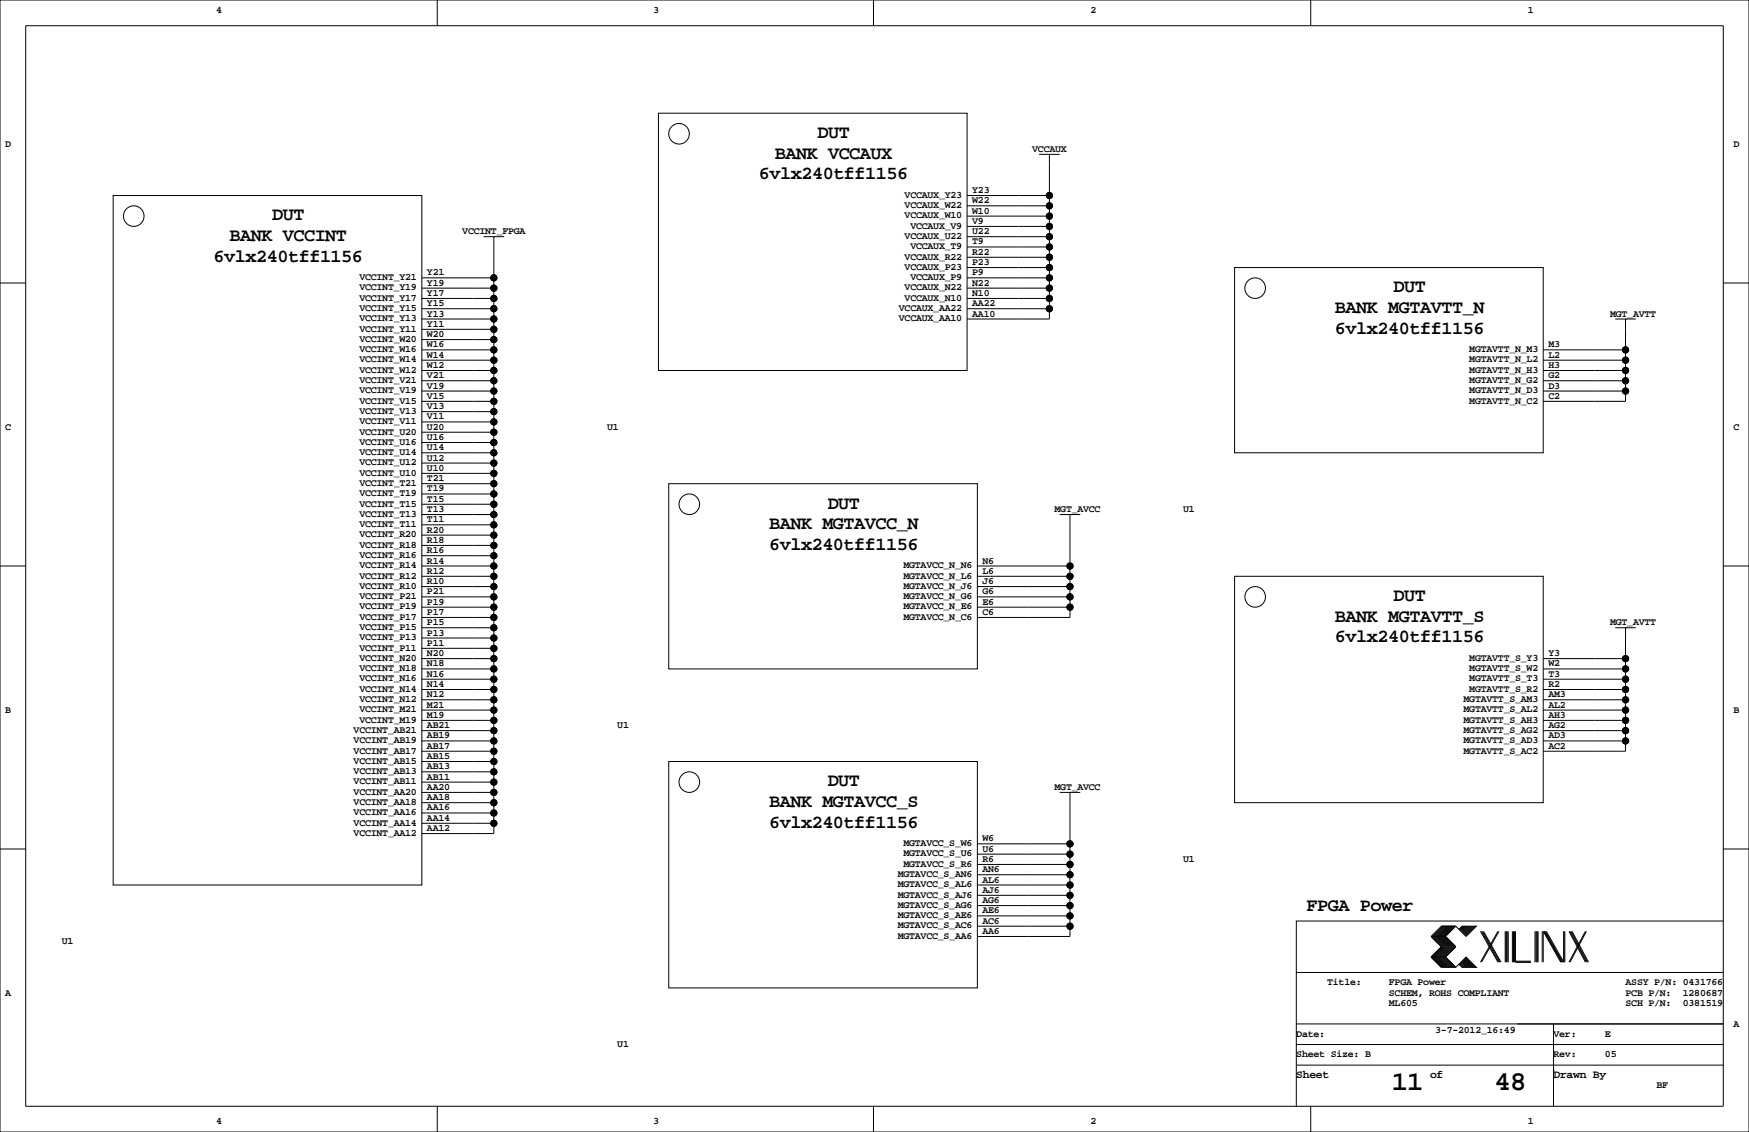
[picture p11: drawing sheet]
<svg xmlns="http://www.w3.org/2000/svg" width="432mm" height="279mm" viewBox="0 0 432 279" stroke-linecap="round" stroke-linejoin="round" font-family="sans-serif">
<g fill="none" stroke="#000" stroke-width=".25">
<path d="M0 0h431.8v279.4h-431.8zM6.3 6.4h419.1v266.6h-419.1zM107.9 0v6.4M215.6 0v6.4M323.6 0v6.4M162.6 27.9h76.2v63.5h-76.2zM256.5 38.1h5.1M259.1 38.1h.1M259.1 38.1v40.6h-20.3M27.9 48.3h76.2v170.1h-76.2zM119.4 58.4h5.1M121.9 58.4h.1"/>
<path d="M121.9 58.4v147.3h-17.8M238.8 58.4h20.3M238.8 55.9h20.3M238.8 48.3h20.3M238.8 50.8h20.3M238.8 53.3h20.3M0 69.8h6.3M104.1 68.6h17.8M104.1 71.1h17.8M104.1 73.7h17.8M104.1 78.7h17.8M104.1 76.2h17.8"/>
<path d="M238.8 61h20.3M238.8 63.5h20.3M238.8 68.6h20.3M238.8 66h20.3M238.8 71.1h20.3M238.8 73.7h20.3M238.8 76.2h20.3M304.8 66h76.2v45.8h-76.2zM398.8 78.7h5.1M401.3 78.7h.1M401.3 78.7v20.4h-20.3M425.4 69.8h6.4"/>
<path d="M104.1 86.4h17.8M104.1 88.9h17.8M104.1 91.4h17.8M104.1 94h17.8M104.1 96.5h17.8M104.1 99.1h17.8M104.1 81.3h17.8M104.1 83.8h17.8M381 86.4h20.3M381 88.9h20.3M381 91.4h20.3M381 94h20.3"/>
<path d="M381 96.5h20.3M104.1 119.4h17.8M104.1 116.8h17.8M104.1 101.6h17.8M104.1 104.1h17.8M104.1 106.7h17.8M104.1 111.8h17.8M104.1 114.3h17.8M104.1 109.2h17.8M165.1 119.4h76.2v45.7h-76.2zM0 139.7h6.3M104.1 139.7h17.8"/>
<path d="M104.1 127h17.8M104.1 121.9h17.8M104.1 124.5h17.8M104.1 129.5h17.8M104.1 134.6h17.8M104.1 137.2h17.8M104.1 132.1h17.8M241.3 139.7h22.9M261.6 127h5.1M264.2 127h.1M264.2 127v25.4h-22.9M425.4 139.7h6.4"/>
<path d="M104.1 154.9h17.8M104.1 152.4h17.8M104.1 149.9h17.8M104.1 147.3h17.8M104.1 144.8h17.8M104.1 142.2h17.8M104.1 157.5h17.8M241.3 149.9h22.9M241.3 147.3h22.9M241.3 144.8h22.9M241.3 142.2h22.9M304.8 142.2h76.2v55.9h-76.2z"/>
<path d="M398.8 154.9h5.1M401.3 154.9h.1M401.3 154.9v30.5h-20.3M104.1 177.8h17.8M104.1 175.3h17.8M104.1 172.7h17.8M104.1 170.2h17.8M104.1 167.6h17.8M104.1 165.1h17.8M104.1 162.6h17.8M104.1 160h17.8M381 177.8h20.3"/>
<path d="M381 175.3h20.3M381 172.7h20.3M381 170.2h20.3M381 167.6h20.3M381 165.1h20.3M381 162.6h20.3M104.1 185.4h17.8M104.1 182.9h17.8M104.1 180.3h17.8M104.1 195.6h17.8M104.1 198.1h17.8M104.1 193h17.8"/>
<path d="M104.1 188h17.8M104.1 190.5h17.8M165.1 188h76.2v55.8h-76.2zM261.6 195.6h5.1M264.2 195.6h.1M264.2 195.6v35.5h-22.9M381 182.9h20.3M381 180.3h20.3M0 209.5h6.3M104.1 203.2h17.8M104.1 200.7h17.8M241.3 218.4h22.9"/>
<path d="M241.3 215.9h22.9M241.3 213.4h22.9M241.3 210.8h22.9M241.3 208.3h22.9M425.4 209.5h6.4M241.3 228.6h22.9M241.3 226.1h22.9M241.3 223.5h22.9M241.3 221h22.9M353.3 231.1h3.6M353.3 236.2l2.6 2.6h3.5M353.3 231.1l2.6 2.6-2.6 2.5"/>
<path d="M353.3 236.2h3.6M356.1 228.6l-2.5 2.5 2.5 2.6-2.5 2.5 2.5 2.6M356.4 228.6l-2.6 2.5 2.6 2.6-2.6 2.5 2.6 2.6M356.6 228.6l-2.5 2.5 2.5 2.6-2.5 2.5 2.5 2.6M356.9 228.6l-2.6 2.5 2.6 2.6-2.6 2.5 2.6 2.6M356.9 231.1l2.5 2.6-2.5 2.5M356.9 236.2l2.5 2.6M357.1 228.6l-2.5 2.5 2.5 2.6-2.5 2.5 2.5 2.6M357.4 228.6l-2.6 2.5 2.6 2.6-2.6 2.5 2.6 2.6M357.6 228.6l-2.5 2.5 2.5 2.6-2.5 2.5 2.5 2.6M357.9 228.6l-2.6 2.5 2.6 2.6-2.6 2.5 2.6 2.6M358.1 228.6l-2.5 2.5 2.5 2.6-2.5 2.5 2.5 2.6"/>
<path d="M358.4 228.6l-2.5 2.5 2.5 2.6-2.5 2.5 2.5 2.6M358.6 228.6l-2.5 2.5 2.5 2.6-2.5 2.5 2.5 2.6M358.9 228.6l-2.5 2.5 2.5 2.6-2.5 2.5 2.5 2.6M359.2 228.6l-2.6 2.5 2.6 2.6-2.6 2.5 2.6 2.6M359.4 228.6l2.5 2.5 2.6-2.5h-3.6l-.7 .8M359.4 228.6h-3.5l-2.6 2.5M359.4 228.6l-2.5 2.5M360.2 238l.7 .8h3.6l-2.6-2.6-2.5 2.6M360.4 237.7l1 1.1M360.4 238l.8 .8M360.7 237.5l1.2 1.3M360.7 237.7l1 1.1"/>
<path d="M360.9 237.2l1.6 1.6M360.9 237.5l1.3 1.3M361.2 237l1.8 1.8M361.2 237.2l1.5 1.6M361.2 228.6l-.8 .8M361.4 236.7l2.1 2.1M361.4 237l1.8 1.8M361.4 228.6l-1 1M361.7 236.5l2.3 2.3M361.7 236.7l2 2.1M361.7 228.6l-1 1M361.9 236.5l2.3 2.3"/>
<path d="M361.9 228.6l-1.2 1.3M362.2 228.6l-1.3 1.3M362.5 228.6l-1.6 1.5M362.7 228.6l-1.5 1.5M363 228.6l-1.8 1.8M363.2 228.6l-1.8 1.8M363.5 228.6l-2.1 2M363.7 228.6l-2 2M364 228.6l-2.3 2.3M364.2 228.6l-2.3 2.3M365.5 229.9l4.3 7.6M365.8 229.9l4.3 7.6"/>
<path d="M366 229.9l4.3 7.6M366.3 229.9l4.3 7.6M369.8 229.9l-4.3 7.6M370.1 229.9l-4.3 7.6M371.6 229.9v7.6M371.9 229.9v7.6M372.1 229.9v7.6M372.4 229.9v7.6M373.4 229.9v7.6M373.6 229.9v7.6M373.9 229.9v7.6M374.1 229.9v7.6h3.9"/>
<path d="M374.1 237.2h3.9M379 229.9v7.6M379.2 229.9v7.6M379.5 229.9v7.6M379.7 229.9v7.6M380.7 229.9v7.6M381 237.5v-7.6l4.3 7.6M381.3 229.9l4.3 7.6M381.5 229.9l4.3 7.6M381.8 229.9l4.3 7.6v-7.6M386.3 229.9v7.6M387.3 229.9l4.1 7.6"/>
<path d="M387.6 229.9l4.1 7.6M387.9 229.9l4 7.6M388.1 229.9l4.1 7.6M391.4 229.9l-4.1 7.6M391.7 229.9l-4.1 7.6M425.4 227.3h-105.4v35.6M320 257.8h105.4M320 252.7h105.4M320 240h105.4M383.5 252.7v20.3M107.9 273v6.4M215.6 273v6.4"/>
<path d="M320 262.9v10.1M320 262.9h105.4M323.6 273v6.4M383.5 264.2h.1"/>
<circle cx="167.6" cy="33" r="2.54"/>
<circle cx="33" cy="53.3" r="2.54"/>
<circle cx="259.1" cy="53.3" r=".76"/>
<circle cx="259.1" cy="48.3" r=".76"/>
<circle cx="259.1" cy="55.9" r=".76"/>
<circle cx="259.1" cy="58.4" r=".76"/>
<circle cx="259.1" cy="50.8" r=".76"/>
<circle cx="121.9" cy="78.7" r=".76"/>
<circle cx="121.9" cy="73.7" r=".76"/>
<circle cx="121.9" cy="68.6" r=".76"/>
<circle cx="121.9" cy="71.1" r=".76"/>
<circle cx="121.9" cy="76.2" r=".76"/>
<circle cx="259.1" cy="66" r=".76"/>
<circle cx="259.1" cy="73.7" r=".76"/>
<circle cx="259.1" cy="61" r=".76"/>
<circle cx="259.1" cy="68.6" r=".76"/>
<circle cx="259.1" cy="71.1" r=".76"/>
<circle cx="259.1" cy="63.5" r=".76"/>
<circle cx="259.1" cy="76.2" r=".76"/>
<circle cx="309.9" cy="71.1" r="2.54"/>
<circle cx="121.9" cy="91.4" r=".76"/>
<circle cx="121.9" cy="86.4" r=".76"/>
<circle cx="121.9" cy="81.3" r=".76"/>
<circle cx="121.9" cy="94" r=".76"/>
<circle cx="121.9" cy="96.5" r=".76"/>
<circle cx="121.9" cy="83.8" r=".76"/>
<circle cx="121.9" cy="99.1" r=".76"/>
<circle cx="121.9" cy="88.9" r=".76"/>
<circle cx="401.3" cy="91.4" r=".76"/>
<circle cx="401.3" cy="86.4" r=".76"/>
<circle cx="401.3" cy="94" r=".76"/>
<circle cx="401.3" cy="96.5" r=".76"/>
<circle cx="401.3" cy="88.9" r=".76"/>
<circle cx="121.9" cy="119.4" r=".76"/>
<circle cx="121.9" cy="106.7" r=".76"/>
<circle cx="121.9" cy="109.2" r=".76"/>
<circle cx="121.9" cy="101.6" r=".76"/>
<circle cx="121.9" cy="114.3" r=".76"/>
<circle cx="121.9" cy="116.8" r=".76"/>
<circle cx="121.9" cy="104.1" r=".76"/>
<circle cx="121.9" cy="111.8" r=".76"/>
<circle cx="121.9" cy="132.1" r=".76"/>
<circle cx="121.9" cy="121.9" r=".76"/>
<circle cx="121.9" cy="134.6" r=".76"/>
<circle cx="121.9" cy="139.7" r=".76"/>
<circle cx="121.9" cy="127" r=".76"/>
<circle cx="121.9" cy="129.5" r=".76"/>
<circle cx="121.9" cy="137.2" r=".76"/>
<circle cx="121.9" cy="124.5" r=".76"/>
<circle cx="170.2" cy="124.5" r="2.54"/>
<circle cx="264.2" cy="139.7" r=".76"/>
<circle cx="121.9" cy="144.8" r=".76"/>
<circle cx="121.9" cy="157.5" r=".76"/>
<circle cx="121.9" cy="147.3" r=".76"/>
<circle cx="121.9" cy="152.4" r=".76"/>
<circle cx="121.9" cy="142.2" r=".76"/>
<circle cx="121.9" cy="154.9" r=".76"/>
<circle cx="121.9" cy="149.9" r=".76"/>
<circle cx="264.2" cy="144.8" r=".76"/>
<circle cx="264.2" cy="147.3" r=".76"/>
<circle cx="264.2" cy="142.2" r=".76"/>
<circle cx="264.2" cy="149.9" r=".76"/>
<circle cx="309.9" cy="147.3" r="2.54"/>
<circle cx="121.9" cy="170.2" r=".76"/>
<circle cx="121.9" cy="172.7" r=".76"/>
<circle cx="121.9" cy="160" r=".76"/>
<circle cx="121.9" cy="177.8" r=".76"/>
<circle cx="121.9" cy="165.1" r=".76"/>
<circle cx="121.9" cy="167.6" r=".76"/>
<circle cx="121.9" cy="175.3" r=".76"/>
<circle cx="121.9" cy="162.6" r=".76"/>
<circle cx="401.3" cy="170.2" r=".76"/>
<circle cx="401.3" cy="172.7" r=".76"/>
<circle cx="401.3" cy="165.1" r=".76"/>
<circle cx="401.3" cy="177.8" r=".76"/>
<circle cx="401.3" cy="167.6" r=".76"/>
<circle cx="401.3" cy="175.3" r=".76"/>
<circle cx="401.3" cy="162.6" r=".76"/>
<circle cx="121.9" cy="182.9" r=".76"/>
<circle cx="121.9" cy="190.5" r=".76"/>
<circle cx="121.9" cy="193" r=".76"/>
<circle cx="121.9" cy="185.4" r=".76"/>
<circle cx="121.9" cy="198.1" r=".76"/>
<circle cx="121.9" cy="195.6" r=".76"/>
<circle cx="121.9" cy="180.3" r=".76"/>
<circle cx="121.9" cy="188" r=".76"/>
<circle cx="170.2" cy="193" r="2.54"/>
<circle cx="401.3" cy="182.9" r=".76"/>
<circle cx="401.3" cy="180.3" r=".76"/>
<circle cx="121.9" cy="200.7" r=".76"/>
<circle cx="121.9" cy="203.2" r=".76"/>
<circle cx="264.2" cy="215.9" r=".76"/>
<circle cx="264.2" cy="213.4" r=".76"/>
<circle cx="264.2" cy="218.4" r=".76"/>
<circle cx="264.2" cy="210.8" r=".76"/>
<circle cx="264.2" cy="208.3" r=".76"/>
<circle cx="264.2" cy="228.6" r=".76"/>
<circle cx="264.2" cy="226.1" r=".76"/>
<circle cx="264.2" cy="223.5" r=".76"/>
<circle cx="264.2" cy="221" r=".76"/>
</g>
<g fill="#000" stroke="#000" stroke-width=".25">
<circle cx="259.1" cy="53.3" r=".76"/>
<circle cx="259.1" cy="48.3" r=".76"/>
<circle cx="259.1" cy="55.9" r=".76"/>
<circle cx="259.1" cy="58.4" r=".76"/>
<circle cx="259.1" cy="50.8" r=".76"/>
<circle cx="121.9" cy="78.7" r=".76"/>
<circle cx="121.9" cy="73.7" r=".76"/>
<circle cx="121.9" cy="68.6" r=".76"/>
<circle cx="121.9" cy="71.1" r=".76"/>
<circle cx="121.9" cy="76.2" r=".76"/>
<circle cx="259.1" cy="66" r=".76"/>
<circle cx="259.1" cy="73.7" r=".76"/>
<circle cx="259.1" cy="61" r=".76"/>
<circle cx="259.1" cy="68.6" r=".76"/>
<circle cx="259.1" cy="71.1" r=".76"/>
<circle cx="259.1" cy="63.5" r=".76"/>
<circle cx="259.1" cy="76.2" r=".76"/>
<circle cx="121.9" cy="91.4" r=".76"/>
<circle cx="121.9" cy="86.4" r=".76"/>
<circle cx="121.9" cy="81.3" r=".76"/>
<circle cx="121.9" cy="94" r=".76"/>
<circle cx="121.9" cy="96.5" r=".76"/>
<circle cx="121.9" cy="83.8" r=".76"/>
<circle cx="121.9" cy="99.1" r=".76"/>
<circle cx="121.9" cy="88.9" r=".76"/>
<circle cx="401.3" cy="91.4" r=".76"/>
<circle cx="401.3" cy="86.4" r=".76"/>
<circle cx="401.3" cy="94" r=".76"/>
<circle cx="401.3" cy="96.5" r=".76"/>
<circle cx="401.3" cy="88.9" r=".76"/>
<circle cx="121.9" cy="119.4" r=".76"/>
<circle cx="121.9" cy="106.7" r=".76"/>
<circle cx="121.9" cy="109.2" r=".76"/>
<circle cx="121.9" cy="101.6" r=".76"/>
<circle cx="121.9" cy="114.3" r=".76"/>
<circle cx="121.9" cy="116.8" r=".76"/>
<circle cx="121.9" cy="104.1" r=".76"/>
<circle cx="121.9" cy="111.8" r=".76"/>
<circle cx="121.9" cy="132.1" r=".76"/>
<circle cx="121.9" cy="121.9" r=".76"/>
<circle cx="121.9" cy="134.6" r=".76"/>
<circle cx="121.9" cy="139.7" r=".76"/>
<circle cx="121.9" cy="127" r=".76"/>
<circle cx="121.9" cy="129.5" r=".76"/>
<circle cx="121.9" cy="137.2" r=".76"/>
<circle cx="121.9" cy="124.5" r=".76"/>
<circle cx="264.2" cy="139.7" r=".76"/>
<circle cx="121.9" cy="144.8" r=".76"/>
<circle cx="121.9" cy="157.5" r=".76"/>
<circle cx="121.9" cy="147.3" r=".76"/>
<circle cx="121.9" cy="152.4" r=".76"/>
<circle cx="121.9" cy="142.2" r=".76"/>
<circle cx="121.9" cy="154.9" r=".76"/>
<circle cx="121.9" cy="149.9" r=".76"/>
<circle cx="264.2" cy="144.8" r=".76"/>
<circle cx="264.2" cy="147.3" r=".76"/>
<circle cx="264.2" cy="142.2" r=".76"/>
<circle cx="264.2" cy="149.9" r=".76"/>
<circle cx="121.9" cy="170.2" r=".76"/>
<circle cx="121.9" cy="172.7" r=".76"/>
<circle cx="121.9" cy="160" r=".76"/>
<circle cx="121.9" cy="177.8" r=".76"/>
<circle cx="121.9" cy="165.1" r=".76"/>
<circle cx="121.9" cy="167.6" r=".76"/>
<circle cx="121.9" cy="175.3" r=".76"/>
<circle cx="121.9" cy="162.6" r=".76"/>
<circle cx="401.3" cy="170.2" r=".76"/>
<circle cx="401.3" cy="172.7" r=".76"/>
<circle cx="401.3" cy="165.1" r=".76"/>
<circle cx="401.3" cy="177.8" r=".76"/>
<circle cx="401.3" cy="167.6" r=".76"/>
<circle cx="401.3" cy="175.3" r=".76"/>
<circle cx="401.3" cy="162.6" r=".76"/>
<circle cx="121.9" cy="182.9" r=".76"/>
<circle cx="121.9" cy="190.5" r=".76"/>
<circle cx="121.9" cy="193" r=".76"/>
<circle cx="121.9" cy="185.4" r=".76"/>
<circle cx="121.9" cy="198.1" r=".76"/>
<circle cx="121.9" cy="195.6" r=".76"/>
<circle cx="121.9" cy="180.3" r=".76"/>
<circle cx="121.9" cy="188" r=".76"/>
<circle cx="401.3" cy="182.9" r=".76"/>
<circle cx="401.3" cy="180.3" r=".76"/>
<circle cx="121.9" cy="200.7" r=".76"/>
<circle cx="121.9" cy="203.2" r=".76"/>
<circle cx="264.2" cy="215.9" r=".76"/>
<circle cx="264.2" cy="213.4" r=".76"/>
<circle cx="264.2" cy="218.4" r=".76"/>
<circle cx="264.2" cy="210.8" r=".76"/>
<circle cx="264.2" cy="208.3" r=".76"/>
<circle cx="264.2" cy="228.6" r=".76"/>
<circle cx="264.2" cy="226.1" r=".76"/>
<circle cx="264.2" cy="223.5" r=".76"/>
<circle cx="264.2" cy="221" r=".76"/>
</g>
<g font-size="6.7">
<text x="343.6" y="269.1">11</text>
<text x="369" y="269.1">48</text>
</g>
<g font-size="4.6">
<text x="201.8" y="34.1">DUT</text>
<text x="191.3" y="39.2">BANK VCCAUX</text>
<text x="187.3" y="44.2">6vlx240tff1156</text>
<text x="56.7" y="59.5">BANK VCCINT</text>
<text x="67.2" y="54.4">DUT</text>
<text x="52.7" y="64.6">6vlx240tff1156</text>
<text x="329.6" y="77.3">BANK MGTAVTT_N</text>
<text x="344" y="72.2">DUT</text>
<text x="329.6" y="82.3">6vlx240tff1156</text>
<text x="204.3" y="125.5">DUT</text>
<text x="189.9" y="130.6">BANK MGTAVCC_N</text>
<text x="189.9" y="135.7">6vlx240tff1156</text>
<text x="344" y="148.4">DUT</text>
<text x="329.6" y="153.5">BANK MGTAVTT_S</text>
<text x="329.6" y="158.5">6vlx240tff1156</text>
<text x="204.3" y="194.1">DUT</text>
<text x="189.9" y="199.2">BANK MGTAVCC_S</text>
<text x="189.9" y="204.3">6vlx240tff1156</text>
<text x="322.6" y="224.9">FPGA Power</text>
</g>
<g font-size="2.8">
<text x="320" y="266">Sheet</text>
<text x="353.1" y="266">of</text>
<text x="383.5" y="266">Drawn By</text>
</g>
<g font-size="2.5">
<text x="53.3" y="3.2">4</text>
<text x="161.3" y="3.2">3</text>
<text x="269.2" y="3.2">2</text>
<text x="377.2" y="3.2">1</text>
<text x="1.3" y="36.2">D</text>
<text x="254.8" y="37.5">VCCAUX</text>
<text x="428" y="36.2">D</text>
<text x="240" y="47.6">Y23</text>
<text x="223.3" y="53.9">VCCAUX_W10</text>
<text x="223.3" y="51.4">VCCAUX_W22</text>
<text x="223.3" y="48.8">VCCAUX_Y23</text>
<text x="240" y="52.7">W10</text>
<text x="240" y="50.2">W22</text>
<text x="114.1" y="57.8">VCCINT_FPGA</text>
<text x="223.3" y="59">VCCAUX_U22</text>
<text x="224.8" y="56.4">VCCAUX_V9</text>
<text x="240" y="57.8">U22</text>
<text x="240" y="55.3">V9</text>
<text x="223.3" y="64.1">VCCAUX_R22</text>
<text x="224.8" y="61.5">VCCAUX_T9</text>
<text x="240" y="65.4">P23</text>
<text x="240" y="62.9">R22</text>
<text x="240" y="60.3">T9</text>
<text x="88.7" y="71.7">VCCINT_Y19</text>
<text x="88.7" y="69.1">VCCINT_Y21</text>
<text x="105.4" y="70.5">Y19</text>
<text x="105.4" y="68">Y21</text>
<text x="223.3" y="71.7">VCCAUX_N22</text>
<text x="223.3" y="66.6">VCCAUX_P23</text>
<text x="224.8" y="69.1">VCCAUX_P9</text>
<text x="240" y="70.5">N22</text>
<text x="240" y="68">P9</text>
<text x="88.7" y="76.8">VCCINT_Y15</text>
<text x="88.7" y="74.2">VCCINT_Y17</text>
<text x="105.4" y="75.6">Y15</text>
<text x="105.4" y="73">Y17</text>
<text x="221.9" y="76.8">VCCAUX_AA22</text>
<text x="223.3" y="74.2">VCCAUX_N10</text>
<text x="240" y="75.6">AA22</text>
<text x="240" y="73">N10</text>
<text x="88.7" y="81.8">VCCINT_Y11</text>
<text x="88.7" y="79.3">VCCINT_Y13</text>
<text x="105.4" y="83.2">W20</text>
<text x="105.4" y="80.7">Y11</text>
<text x="105.4" y="78.1">Y13</text>
<text x="221.9" y="79.3">VCCAUX_AA10</text>
<text x="240" y="78.1">AA10</text>
<text x="397.5" y="78.1">MGT_AVTT</text>
<text x="88.7" y="89.5">VCCINT_W14</text>
<text x="88.7" y="86.9">VCCINT_W16</text>
<text x="88.7" y="84.4">VCCINT_W20</text>
<text x="105.4" y="88.3">W14</text>
<text x="105.4" y="85.7">W16</text>
<text x="362.8" y="89.5">MGTAVTT_N_L2</text>
<text x="362.8" y="86.9">MGTAVTT_N_M3</text>
<text x="382.3" y="88.3">L2</text>
<text x="382.3" y="85.7">M3</text>
<text x="88.7" y="94.5">VCCINT_V21</text>
<text x="88.7" y="92">VCCINT_W12</text>
<text x="105.4" y="95.9">V19</text>
<text x="105.4" y="93.4">V21</text>
<text x="105.4" y="90.8">W12</text>
<text x="362.8" y="94.5">MGTAVTT_N_G2</text>
<text x="362.8" y="92">MGTAVTT_N_H3</text>
<text x="382.3" y="95.9">D3</text>
<text x="382.3" y="93.4">G2</text>
<text x="382.3" y="90.8">H3</text>
<text x="88.7" y="99.6">VCCINT_V15</text>
<text x="88.7" y="97.1">VCCINT_V19</text>
<text x="105.4" y="101">V13</text>
<text x="105.4" y="98.4">V15</text>
<text x="362.8" y="99.6">MGTAVTT_N_C2</text>
<text x="362.8" y="97.1">MGTAVTT_N_D3</text>
<text x="382.3" y="98.4">C2</text>
<text x="1.3" y="106.1">C</text>
<text x="88.7" y="107.2">VCCINT_U20</text>
<text x="88.7" y="104.7">VCCINT_V11</text>
<text x="88.7" y="102.2">VCCINT_V13</text>
<text x="105.4" y="106.1">U20</text>
<text x="105.4" y="103.5">V11</text>
<text x="149.9" y="106.1">U1</text>
<text x="428" y="106.1">C</text>
<text x="88.7" y="112.3">VCCINT_U14</text>
<text x="88.7" y="109.8">VCCINT_U16</text>
<text x="105.4" y="113.7">U12</text>
<text x="105.4" y="111.1">U14</text>
<text x="105.4" y="108.6">U16</text>
<text x="88.7" y="119.9">VCCINT_T21</text>
<text x="88.7" y="117.4">VCCINT_U10</text>
<text x="88.7" y="114.9">VCCINT_U12</text>
<text x="105.4" y="118.8">T21</text>
<text x="105.4" y="116.2">U10</text>
<text x="88.7" y="125">VCCINT_T15</text>
<text x="88.7" y="122.5">VCCINT_T19</text>
<text x="105.4" y="123.8">T15</text>
<text x="105.4" y="121.3">T19</text>
<text x="88.7" y="130.1">VCCINT_T11</text>
<text x="88.7" y="127.6">VCCINT_T13</text>
<text x="105.4" y="131.5">R20</text>
<text x="105.4" y="128.9">T11</text>
<text x="105.4" y="126.4">T13</text>
<text x="260.3" y="126.4">MGT_AVCC</text>
<text x="292.1" y="126.4">U1</text>
<text x="88.7" y="137.7">VCCINT_R16</text>
<text x="88.7" y="135.2">VCCINT_R18</text>
<text x="88.7" y="132.6">VCCINT_R20</text>
<text x="105.4" y="136.5">R16</text>
<text x="105.4" y="134">R18</text>
<text x="88.7" y="142.8">VCCINT_R12</text>
<text x="88.7" y="140.3">VCCINT_R14</text>
<text x="105.4" y="141.6">R12</text>
<text x="105.4" y="139.1">R14</text>
<text x="223.1" y="142.8">MGTAVCC_N_L6</text>
<text x="223.1" y="140.3">MGTAVCC_N_N6</text>
<text x="242.6" y="141.6">L6</text>
<text x="242.6" y="139.1">N6</text>
<text x="88.7" y="147.9">VCCINT_P21</text>
<text x="88.7" y="145.3">VCCINT_R10</text>
<text x="105.4" y="149.2">P19</text>
<text x="105.4" y="146.7">P21</text>
<text x="105.4" y="144.2">R10</text>
<text x="223.1" y="147.9">MGTAVCC_N_G6</text>
<text x="223.1" y="145.3">MGTAVCC_N_J6</text>
<text x="242.6" y="149.2">E6</text>
<text x="242.6" y="146.7">G6</text>
<text x="242.6" y="144.2">J6</text>
<text x="88.7" y="155.5">VCCINT_P15</text>
<text x="88.7" y="153">VCCINT_P17</text>
<text x="88.7" y="150.4">VCCINT_P19</text>
<text x="105.4" y="154.3">P15</text>
<text x="105.4" y="151.8">P17</text>
<text x="223.1" y="153">MGTAVCC_N_C6</text>
<text x="223.1" y="150.4">MGTAVCC_N_E6</text>
<text x="242.6" y="151.8">C6</text>
<text x="397.5" y="154.3">MGT_AVTT</text>
<text x="88.7" y="160.6">VCCINT_P11</text>
<text x="88.7" y="158">VCCINT_P13</text>
<text x="105.4" y="161.9">N20</text>
<text x="105.4" y="159.4">P11</text>
<text x="105.4" y="156.9">P13</text>
<text x="382.3" y="161.9">Y3</text>
<text x="88.7" y="165.7">VCCINT_N18</text>
<text x="88.7" y="163.1">VCCINT_N20</text>
<text x="105.4" y="167">N16</text>
<text x="105.4" y="164.5">N18</text>
<text x="362.8" y="165.7">MGTAVTT_S_W2</text>
<text x="362.8" y="163.1">MGTAVTT_S_Y3</text>
<text x="382.3" y="167">T3</text>
<text x="382.3" y="164.5">W2</text>
<text x="88.7" y="173.3">VCCINT_N12</text>
<text x="88.7" y="170.7">VCCINT_N14</text>
<text x="88.7" y="168.2">VCCINT_N16</text>
<text x="105.4" y="172.1">N12</text>
<text x="105.4" y="169.6">N14</text>
<text x="361.3" y="173.3">MGTAVTT_S_AM3</text>
<text x="362.8" y="170.7">MGTAVTT_S_R2</text>
<text x="362.8" y="168.2">MGTAVTT_S_T3</text>
<text x="382.3" y="172.1">AM3</text>
<text x="382.3" y="169.6">R2</text>
<text x="1.3" y="175.9">B</text>
<text x="88.7" y="178.4">VCCINT_M19</text>
<text x="88.7" y="175.8">VCCINT_M21</text>
<text x="105.4" y="179.7">AB21</text>
<text x="105.4" y="177.2">M19</text>
<text x="105.4" y="174.6">M21</text>
<text x="152.4" y="179.7">U1</text>
<text x="361.3" y="178.4">MGTAVTT_S_AH3</text>
<text x="361.3" y="175.8">MGTAVTT_S_AL2</text>
<text x="382.3" y="179.7">AG2</text>
<text x="382.3" y="177.2">AH3</text>
<text x="382.3" y="174.6">AL2</text>
<text x="428" y="175.9">B</text>
<text x="87.3" y="186">VCCINT_AB17</text>
<text x="87.3" y="183.4">VCCINT_AB19</text>
<text x="87.3" y="180.9">VCCINT_AB21</text>
<text x="105.4" y="184.8">AB17</text>
<text x="105.4" y="182.3">AB19</text>
<text x="361.3" y="186">MGTAVTT_S_AC2</text>
<text x="361.3" y="183.4">MGTAVTT_S_AD3</text>
<text x="361.3" y="180.9">MGTAVTT_S_AG2</text>
<text x="382.3" y="184.8">AC2</text>
<text x="382.3" y="182.3">AD3</text>
<text x="87.3" y="191.1">VCCINT_AB13</text>
<text x="87.3" y="188.5">VCCINT_AB15</text>
<text x="105.4" y="189.9">AB13</text>
<text x="105.4" y="187.3">AB15</text>
<text x="87.3" y="196.1">VCCINT_AA20</text>
<text x="87.3" y="193.6">VCCINT_AB11</text>
<text x="105.4" y="197.5">AA18</text>
<text x="105.4" y="195">AA20</text>
<text x="105.4" y="192.4">AB11</text>
<text x="260.3" y="195">MGT_AVCC</text>
<text x="87.3" y="203.8">VCCINT_AA14</text>
<text x="87.3" y="201.2">VCCINT_AA16</text>
<text x="87.3" y="198.7">VCCINT_AA18</text>
<text x="105.4" y="202.6">AA14</text>
<text x="105.4" y="200">AA16</text>
<text x="87.3" y="206.3">VCCINT_AA12</text>
<text x="105.4" y="205.1">AA12</text>
<text x="223.1" y="208.8">MGTAVCC_S_W6</text>
<text x="242.6" y="207.7">W6</text>
<text x="223.1" y="213.9">MGTAVCC_S_R6</text>
<text x="223.1" y="211.4">MGTAVCC_S_U6</text>
<text x="242.6" y="215.3">AN6</text>
<text x="242.6" y="212.7">R6</text>
<text x="242.6" y="210.2">U6</text>
<text x="292.1" y="212.7">U1</text>
<text x="221.6" y="221.5">MGTAVCC_S_AJ6</text>
<text x="221.6" y="219">MGTAVCC_S_AL6</text>
<text x="221.6" y="216.5">MGTAVCC_S_AN6</text>
<text x="242.6" y="220.4">AJ6</text>
<text x="242.6" y="217.8">AL6</text>
<text x="221.6" y="226.6">MGTAVCC_S_AE6</text>
<text x="221.6" y="224.1">MGTAVCC_S_AG6</text>
<text x="242.6" y="228">AC6</text>
<text x="242.6" y="225.4">AE6</text>
<text x="242.6" y="222.9">AG6</text>
<text x="15.2" y="233.1">U1</text>
<text x="221.6" y="231.7">MGTAVCC_S_AA6</text>
<text x="221.6" y="229.2">MGTAVCC_S_AC6</text>
<text x="242.6" y="230.5">AA6</text>
<text x="1.3" y="245.8">A</text>
<text x="327.7" y="243.2">Title:</text>
<text x="342.9" y="245.8">SCHEM, ROHS COMPLIANT</text>
<text x="342.9" y="243.2">FPGA Power</text>
<text x="401.3" y="243.2">ASSY P/N: 0431766</text>
<text x="401.3" y="245.8">PCB P/N:</text>
<text x="415.5" y="245.8">1280687</text>
<text x="342.9" y="248.3">ML605</text>
<text x="401.3" y="248.3">SCH P/N:</text>
<text x="415.5" y="248.3">0381519</text>
<text x="320" y="255.9">Date:</text>
<text x="354.3" y="254.9">3-7-2012_16:49</text>
<text x="383.5" y="255.9">Ver:</text>
<text x="396.2" y="255.9">E</text>
<text x="428" y="253.4">A</text>
<text x="152.4" y="258.5">U1</text>
<text x="320" y="261">Sheet Size: B</text>
<text x="383.5" y="261">Rev:</text>
<text x="396.2" y="261">05</text>
<text x="408.9" y="268.6">BF</text>
<text x="53.3" y="277.5">4</text>
<text x="161.3" y="277.5">3</text>
<text x="269.2" y="277.5">2</text>
<text x="377.2" y="277.5">1</text>
</g>
</svg>
